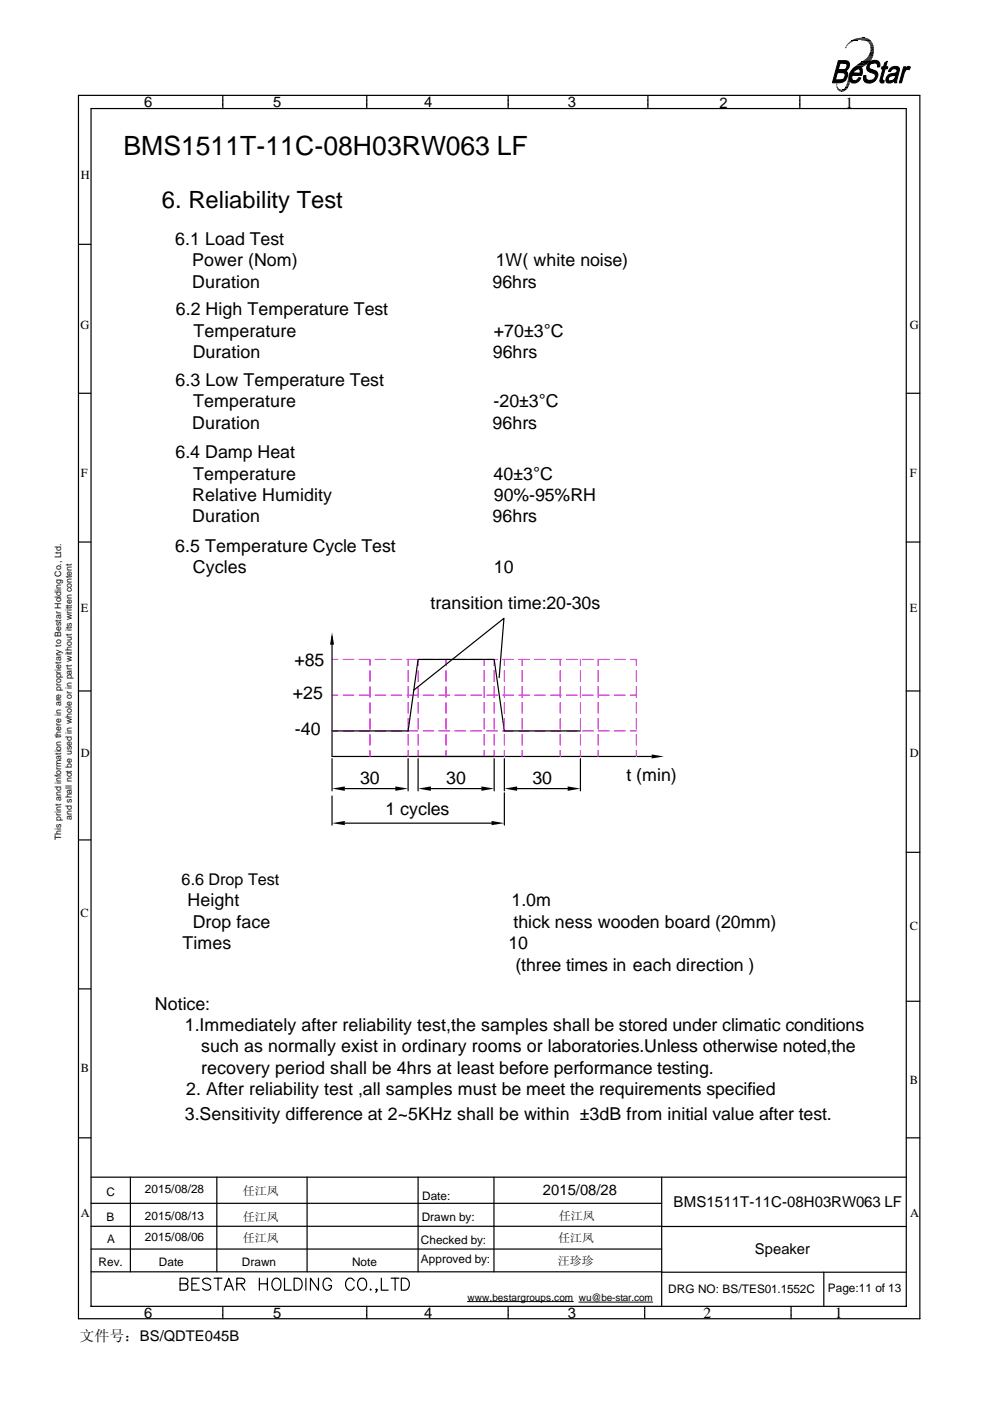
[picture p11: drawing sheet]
<svg xmlns="http://www.w3.org/2000/svg" width="210mm" height="297mm" viewBox="0 0 210 297" stroke-linecap="round" stroke-linejoin="round" font-family="sans-serif">
<g fill="none" stroke="#f0f" stroke-width=".25">
<path d="M70.4 139.8h1.2M72.8 139.8h2.2M76.2 139.8h2.2M78.4 139.8v1.3M79.5 139.8h2.3M82.9 139.8h2.3M86.3 139.8h2.3M86.5 139.8v1.3M88.6 139.8v1.3M89.7 139.8h2.2M93 139.8h2.3M94.6 139.8v1.3"/>
<path d="M96.4 139.8h2.3M99.8 139.8h2.3M102.7 139.8v1.3M103.2 139.8h2.3M104.8 139.8v1.3M106.6 139.8h2.2M106.9 139.8v1.3M110 139.8h2.2M110.7 139.8v1.3M113.4 139.8h2.2M116.8 139.8h2.2M118.8 139.8v1.3"/>
<path d="M120.1 139.8h2.3M123.1 139.8v1.3M123.5 139.8h2.3M126.8 139.8v1.3M126.9 139.8h2.3M130.3 139.8h2.2M133.6 139.8h1.3v1.3M70.4 147.4h1.2M70.4 155h1.2M72.8 147.4h2.2M72.8 155h2.2M76.2 147.4h2.2"/>
<path d="M76.2 155h2.2M78.4 142.2v2.3M78.4 145.6v2.3M78.4 149v2.2M78.4 152.3v2.3M78.4 155.7v2.3M78.4 159.1v1.3M79.5 147.4h2.3M79.5 155h2.3M82.9 147.4h2.3M82.9 155h2.3M86.3 147.4h2.3"/>
<path d="M86.3 155h2.3M86.5 142.2v2.3M86.5 145.6v2.3M86.5 149v2.2M86.5 152.3v2.3M86.5 155.7v2.3M86.5 159.1v1.3M88.6 142.2v2.3M88.6 145.6v2.3M88.6 149v2.2M88.6 152.3v2.3M88.6 155.7v2.3"/>
<path d="M88.6 159.1v1.3M89.7 147.4h2.2M89.7 155h2.2M93 147.4h2.3M93 155h2.3M94.6 142.2v2.3M94.6 145.6v2.3M94.6 149v2.2M94.6 152.3v2.3M94.6 155.7v2.3M94.6 159.1v1.3M96.4 147.4h2.3"/>
<path d="M96.4 155h2.3M99.8 147.4h2.3M99.8 155h2.3M102.7 142.2v2.3M102.7 145.6v2.3M102.7 149v2.2M102.7 152.3v2.3M102.7 155.7v2.3M102.7 159.1v1.3M103.2 147.4h2.3M103.2 155h2.3M104.8 142.2v2.3"/>
<path d="M104.8 145.6v2.3M104.8 149v2.2M104.8 152.3v2.3M104.8 155.7v2.3M104.8 159.1v1.3M106.6 147.4h2.2M106.6 155h2.2M106.9 142.2v2.3M106.9 145.6v2.3M106.9 149v2.2M106.9 152.3v2.3M106.9 155.7v2.3"/>
<path d="M106.9 159.1v1.3M110 147.4h2.2M110 155h2.2M110.7 142.2v2.3M110.7 145.6v2.3M110.7 149v2.2M110.7 152.3v2.3M110.7 155.7v2.3M110.7 159.1v1.3M113.4 147.4h2.2M113.4 155h2.2M116.8 147.4h2.2"/>
<path d="M116.8 155h2.2M118.8 142.2v2.3M118.8 145.6v2.3M118.8 149v2.2M118.8 152.3v2.3M118.8 155.7v2.3M118.8 159.1v1.3M120.1 147.4h2.3M120.1 155h2.3M123.1 142.2v2.3M123.1 145.6v2.3M123.1 149v2.2"/>
<path d="M123.1 152.3v2.3M123.1 155.7v2.3M123.1 159.1v1.3M123.5 147.4h2.3M123.5 155h2.3M126.8 142.2v2.3M126.8 145.6v2.3M126.8 149v2.2M126.8 152.3v2.3M126.8 155.7v2.3M126.8 159.1v1.3M126.9 147.4h2.3"/>
<path d="M126.9 155h2.3M130.3 147.4h2.2M130.3 155h2.2M133.6 147.4h1.3M133.6 155h1.3M134.9 142.2v2.3M134.9 145.6v2.3M134.9 149v2.2M134.9 152.3v2.3M134.9 155.7v2.3M134.9 159.1v1.3"/>
</g>
<g fill="none" stroke="#000" stroke-width=".25">
<path d="M16.6 20.2h178.4v259.4h-178.4zM19.3 23h172.9v254h-172.9zM47.2 20.2v.7M47.2 21.1v.1M47.2 21.3v.7M47.2 22.1v.1M47.2 22.3v.7M77.8 20.2v.7M77.8 21.1v.1M77.8 21.3v.7M77.8 22.1v.1M77.8 22.3v.7"/>
<path d="M107.7 20.2v.7M107.7 21.1v.1M107.7 21.3v.7M107.7 22.1v.1M107.7 22.3v.7M137.4 20.2v.7M137.4 21.1v.1M137.4 21.3v.7M137.4 22.1v.1M137.4 22.3v.7M169.6 20.2v.7M169.6 21.1v.1"/>
<path d="M169.6 21.3v.7M169.6 22.1v.1M169.6 22.3v.7M16.6 51.8h2.7M16.6 83.4h2.7M192.2 83.4h2.8M16.6 114.9h2.7M192.2 114.9h2.8M70.4 135v25.4h67.8M16.6 146.5h2.7M70.4 155h16.1l2.1-15.2h16.2l2.1 15.2h16.2M105.8 143.7l1-12.6-19.1 15.2"/>
<path d="M192.2 146.5h2.8M16.6 178.1h2.7M70.4 160.9v6.8M70.4 168.8v6.1M73.1 167.2h10.7M73.1 174.5h31.1M86.5 160.9v6.8M88.6 160.9v6.8M91.4 167.2h10.7M104.8 160.9v6.8M106.9 160.9v6.8M106.9 168.1v6.8"/>
<path d="M109.6 167.2h10.8M123.1 160.9v6.8M192.2 180.7h2.8M16.6 209.7h2.7M192.2 212.3h2.8M16.6 241.2h2.7M19.3 260h121.1M19.3 249.6h172.9M19.3 255.1h121M27.6 249.6v20M46 249.6v20M65.1 249.6v20"/>
<path d="M88.6 249.6v20M104.7 249.6v20M140.3 249.6v27.4M192.2 241.2h2.8M19.3 264.8h121M19.3 269.6h121M38.2 272.2h1l.6-.2a.65 .65 0 0 0-.2-.9l-1.4-.1v2.5l1.4-.1a.7 .7 0 0 0 .2-.7 .7 .7 0 0 0-.6-.5M40.7 272.2h1M42.2 271h-1.5v2.5h1.5M44.7 271.4a.96 .96 0 0 0-1.7 .2l.2 .4 1 .3a.62 .62 0 0 1 .5 .7 .62 .62 0 0 1-.6 .5l-.9-.1-.2-.2M45.4 271h1.7M46.2 271v2.5"/>
<path d="M47.2 277v.6M47.2 277.7v.1M47.2 277.9v.7M47.2 278.8h.1M47.2 279v.6M47.5 273.5l1-2.5 1 2.5M47.9 272.7h1.2M50.2 272.2l1.4-.1a.58 .58 0 0 0 0-1l-1.4-.1v2.5M51.1 272.2l.8 1.3M55 272.2h1.7M55 271v2.5M56.7 271v2.5"/>
<path d="M58.1 271.1a.95 .95 0 0 1 1.5 .9 1.1 1.1 0 0 1-.3 1.2 1.1 1.1 0 0 1-1.2 .2 1.57 1.57 0 0 1 0-2.3zM60.3 271v2.5h1.5M62.4 271h.8a1.36 1.36 0 0 1 .9 1.3 1.36 1.36 0 0 1-.9 1.2h-.8zM64.9 271v2.5M67.5 271v2.5l-1.7-2.5v2.5M70.3 271.6a.92 .92 0 0 0-1.1-.6 .92 .92 0 0 0-.7 1 1.1 1.1 0 0 0 .2 1.2 1.1 1.1 0 0 0 1.2 .2l.4-.5v-.3h-.6M75.1 271.6a.94 .94 0 0 0-1.1-.6 .94 .94 0 0 0-.7 1 1.12 1.12 0 0 0 .2 1.2 1.12 1.12 0 0 0 1.2 .2l.4-.5M76.3 271.1a.95 .95 0 0 1 1.4 .9 1.1 1.1 0 0 1-.2 1.2 1.1 1.1 0 0 1-1.2 .2 1.57 1.57 0 0 1 0-2.3zM77.8 277v.6M77.8 277.7v.1M77.8 277.9v.7M77.8 278.8h.1"/>
<path d="M77.8 279v.6M78.6 273.3v.2l.1-.1M79.9 273.4l-.1 .1-.1-.1 .1-.1a.44 .44 0 0 1-.1 .7M80.9 271v2.5h1.4M82.9 271h1.7M83.8 271v2.5M85.1 271h.8a1.36 1.36 0 0 1 .9 1.3 1.36 1.36 0 0 1-.9 1.2h-.8zM107.7 277v.6M107.7 277.7v.1M107.7 277.9v.7M107.7 278.8h.1M107.7 279v.6"/>
<path d="M136.7 277v.6M136.7 277.7v.1M136.7 277.9v.7M136.7 278.8h.1M136.7 279v.6M140.3 260h51.9M140.3 269.7h51.9M167.7 277v.6M167.7 277.7v.1M167.7 277.9v.7M167.7 278.8h.1M167.7 279v.6"/>
<path d="M174.7 269.7v7.3"/>
</g>
<g fill="#000">
<path d="M177.3 17.9l.2 .2zM177.4 17.6v.2zM177.4 17.8v.1zM177.4 18.1l.1 .2zM177.4 18.3l.2 .3h-.2zM177.4 18.3l.2 .3zM177.4 18.6h.2zM177.4 18.6h.3zM177.5 18.6l.4 .2h-.4zM177.5 18.6l.4 .2zM177.5 18.8l.4 .1zM177.5 18.9l.6 .1z"/>
<path d="M177.6 19h.6zM177.6 19h.7zM177.7 19l1.6 .1zM177.7 19h1.7zM177.7 19.1l1.4 .2h-1.2zM177.7 19.1h1.6l-.2 .2zM177.9 19.3h1.1zM177.9 19.3h1.2zM178 19.3l.7 .1zM178 19.3h1zM178.3 19.4h.4zM178.3 19h1.1z"/>
<path d="M178.6 19h.8zM178.7 19h.8zM178.9 18.8l.7 .1zM178.9 18.8h.7zM178.7 19l.2-.1 .6 .1zM178.9 18.9h.7l-.1 .1zM178.9 18.8l.3-.2 .4 .2zM179.2 18.6h.5l-.1 .2zM179.2 18.6h.5zM179.2 18.6h.6zM179.3 10l-.1 .1zM179.3 18.3l.5 .3h-.6z"/>
<path d="M179.3 18.3h.6l-.1 .3zM179.4 9.8l-.1 .2zM179.4 9.8h.1l-.1 .2zM179.5 9.7h.1zM179.5 9.7l-.1 .1zM179.5 9.7h.1l-.1 .1zM179.5 18.1l.4 .2h-.6zM179.5 18.1h.5l-.1 .2zM179.5 9.6v.1zM179.5 9.6h.2l-.1 .1zM179.5 17.9h.6zM179.5 17.9h.5z"/>
<path d="M179.5 17.9l.5 .2h-.5zM179.5 17.9h.5v.2zM179.6 17.8l.5 .1h-.6zM179.6 17.8h.5v.1zM179.6 17.5l.6 .1zM179.6 17.6h.5zM179.6 17.6h.6zM179.6 17.6l.5 .2h-.5zM179.6 17.6h.5v.2zM179.7 9.4v.2h-.2zM179.7 9.4h.2l-.2 .2zM179.7 17.4l.5 .1z"/>
<path d="M179.7 9.3h.3zM179.7 9.4h.2zM179.7 17l.5 .4h-.5zM179.7 17h.6l-.1 .4zM179.8 16.7l.5 .2h-.5zM179.8 16.7h.5v.2zM179.8 16.9l.5 .1h-.6zM179.8 16.9h.5v.1zM179.8 16.6l.5 .1h-.5zM179.8 16.6h.5v.1zM179.9 16.2l.5 .1zM179.9 16.3l.4 .3h-.5z"/>
<path d="M179.9 16.3h.5l-.1 .3zM179.7 9.3l.2-.2 .1 .2zM179.9 9.1h.4l-.3 .2zM179.9 9.1h.4zM180 9h.3zM180 15.7h.6zM180 15.7h.7zM180 15.7l.4 .5h-.5zM180 15.7h.6l-.2 .5zM180 9h.3h-.3zM180 9h.5zM180.2 8.9h.5z"/>
<path d="M180.2 8.8h.6zM180.2 15.3l.5 .4h-.7zM180.2 15.3h.8l-.3 .4zM180.3 8.8h.5zM180.3 15.1l.7 .2h-.8zM180.3 15.1h.9l-.2 .2zM180.3 8.8l.2-.2 .3 .2zM180.5 8.6h.8l-.5 .2zM180.5 8.6h.8zM180.5 8.6h.9zM180.5 14.8l.7 .3h-.9zM180.5 14.8h1.1l-.4 .3z"/>
<path d="M180.6 8.6h.8zM180.6 8.6h.9zM180.6 8.5h1.1zM180.7 8.5h1.2zM180.7 8.5h1.4zM180.8 8.5h1.4zM180.8 14.5l.8 .3h-1.1zM180.8 14.5h1.6l-.8 .3zM180.8 14.5h1.6zM180.9 14.4h1.6zM180.9 14.4l.7-.5 .9 .5zM181.6 13.9h1.9l-1 .5z"/>
<path d="M181.6 13.9h1.9zM181.7 13.8h1.9zM181.9 8.1h1.8zM182.2 8l1.5 .1zM181.7 13.8l.9-.7 1 .7zM182.6 13.1h1.8l-.8 .7zM182.7 8.5h1.8zM182.6 13.1h1.8zM182.7 13.1h1.7zM182.2 8h1.4zM182.7 8h.9zM182.7 8h.6z"/>
<path d="M182.8 8h.5zM182.8 8h.3zM183.1 8.5h1.4zM182.7 13.1l.5-.3 1.2 .3zM183.2 12.8h1.5l-.3 .3zM183.3 8.5l1.3 .1zM183.3 12.6l1.4 .2h-1.5zM183.3 12.6h1.5l-.1 .2zM183.4 8.6h1.2zM183.5 8.6h1.1zM183.6 8.6l1.1 .2h-.8zM183.6 8.6h1l.1 .2z"/>
<path d="M183.3 12.6l.4-.2 1.1 .2zM183.7 12.4h1.2l-.1 .2zM183.9 8.8h.9zM183.9 12.1l1 .3h-1.2zM183.9 12.1h1.1l-.1 .3zM183.9 8.8l.9 .1zM184 8.9l.9 .1zM184 12l1 .1h-1.1zM184 12h1.1l-.1 .1zM184.1 9h.8zM184.2 9l.8 .1zM184.2 9.1l.9 .2h-.7z"/>
<path d="M184.2 9.1h.8l.1 .2zM184.2 11.6l.9 .4h-1.1zM184.2 11.6h1l-.1 .4zM184.4 9.3h.7zM184.4 9.3l.7 .1zM184.4 9.4l.7 .2h-.6zM184.4 9.4h.7v.2zM184.5 9.6l.7 .1h-.7zM184.5 9.6h.6l.1 .1zM184.5 9.7h.7zM184.5 9.7l.7 .1h-.7zM184.5 9.7h.7v.1z"/>
<path d="M184.5 9.8l.7 .2h-.6zM184.5 9.8h.7v.2zM184.5 10.9l.8 .1zM184.5 11l.7 .6h-1zM184.5 11h.8l-.1 .6zM184.6 10h.6zM184.6 10h.7zM184.6 10l.7 .1h-.7zM184.6 10h.7v.1zM184.6 10.1h.7zM184.6 10.1l.7 .1zM184.6 10.2h.7z"/>
<path d="M184.6 10.2l.7 .1zM184.6 10.3l.7 .1h-.7zM184.6 10.3h.7v.1zM184.6 10.4l.7 .5h-.8zM184.6 10.4h.7v.5zM70.4 134.1l.4 2.6h-.8zM70.4 167.2l2.7-.5v1zM70.4 174.5l2.7-.4v.8zM83.8 166.7l2.7 .5-2.7 .5zM88.6 167.2l2.8-.5v1zM102.1 166.7l2.7 .5-2.7 .5zM104.2 174.1l2.7 .4-2.7 .4z"/>
<path d="M106.9 167.2l2.7-.5v1zM120.4 166.7l2.7 .5-2.7 .5zM138.2 160l2.6 .4-2.6 .4z"/>
</g>
<path d="M180.8 8.4h3.7M181.1 8.2h3.1M181.4 8.1h2.7M182.2 8.5h2.3M99.1 276h22.5M122.7 276.1h15.7" fill="none" stroke="#000" stroke-width=".21"/>
<g fill="#000" stroke="#000" stroke-width=".21">
<path d="M177.8 12.9h1.9l.3 .5h-1.9l-.4 1.4 1.8 .1-.2 .2 .3 .3h-2.1l-.4 1.6h2.1l-.8 .5-1.9 .1z" fill-rule="evenodd"/>
<path d="M178.4 15.4h1.2l.1 .7-.5 .9h-2.1h1.1a.94 .94 0 0 0 .8-.5 .94 .94 0 0 0-.1-1z" fill-rule="evenodd"/>
<path d="M178.8 13.4h1.2l.1 .4-.1 .5-.5 .6-1.8-.1h.8a.85 .85 0 0 0 .9-.4 .85 .85 0 0 0-.1-1z" fill-rule="evenodd"/>
<path d="M180.8 14.7l.1-.2h1l-.6 .3-.5 .7 2 .1-.1 .4h-2l-.1 .2a.67 .67 0 0 0 .6 .9l-1 .1-.1-.3 .1-1z" fill-rule="evenodd"/>
<path d="M181 14.5a1 1 0 0 1 1.1-.5 1 1 0 0 1 .7 .8v.8l-2-.1h1.5l.1-.1v-.4l-.2-.4-1.3-.1z" fill-rule="evenodd"/>
<path d="M180.2 17.2l1.2-.1 .3-.2 .4-.4h.4l-.4 .6-.6 .5h-.9z" fill-rule="evenodd"/>
<path d="M183.1 16h.5v.7l.5 .3 1.4 .1a1.49 1.49 0 0 1-2.4-.2z" fill-rule="evenodd"/>
<path d="M184.1 13.4l1.2-.1a.82 .82 0 0 0-.8 .4 .82 .82 0 0 0 0 .9 2.3 2.3 0 0 1 1.6 .9v.7l-.6 .9-1.1-.1 .7-.1 .4-.4v-.7l-.3-.2a1.95 1.95 0 0 1-1.4-.9v-.5z" fill-rule="evenodd"/>
<path d="M184.2 13.3a1.35 1.35 0 0 1 2.4 .3l-.1 .6h-.5a.65 .65 0 0 0-.6-.9z" fill-rule="evenodd"/>
<path d="M186.6 17h.9l-.1 .6a.63 .63 0 0 1-.8-.3z" fill-rule="evenodd"/>
<path d="M187.6 13.3l.5-.3-.3 1.2h.5l-.2 .4h-.4l-.6 2.1 .1 .3h-.6l.6-2.4h-.3l.1-.4h.3z" fill-rule="evenodd"/>
<path d="M188.2 16l.3-.2 1.4 .1a1.84 1.84 0 0 0-1.5 .7l-.1 .3 .3 .2 1 .1-.8 .4-.8-.1-.2-.8z" fill-rule="evenodd"/>
<path d="M188.8 17.2l.9-.1z" fill-rule="evenodd"/>
<path d="M188.6 14.7a1.42 1.42 0 0 1 2.1-.3v.1l-1.6 .2-.3 .5-.4-.1z" fill-rule="evenodd"/>
<path d="M189.7 14.5h1v.2l-.6 2.9h-.4v-.5h-.6l.5-.4 .4-.8-1.5-.1 1-.2a.52 .52 0 0 0 .7-.4 .52 .52 0 0 0-.5-.7z" fill-rule="evenodd"/>
<path d="M191.6 14.2h.4l-.1 .5h.5l-.2 .1-.4 .5-.7 2.3h-.4z" fill-rule="evenodd"/>
<path d="M192.1 14.4l.4-.3 .5 .2-.3 .5-.8-.1z" fill-rule="evenodd"/>
</g>
<text font-size="5.6" x="26.2" y="33">BMS1511T-11C-08H03RW063 LF</text>
<text font-size="5" x="34.3" y="44.1">6. Reliability Test</text>
<g font-size="3.8">
<text x="37.2" y="51.9">6.1 Load Test</text>
<text x="40.7" y="56.5">Power (Nom)</text>
<text x="105.1" y="56.5">1W( white noise)</text>
<text x="40.7" y="61">Duration</text>
<text x="104.4" y="61">96hrs</text>
<text x="37.3" y="66.8">6.2 High Temperature Test</text>
<text x="41" y="71.4">Temperature</text>
<text x="104.7" y="71.4">+70±3°C</text>
<text x="40.9" y="75.9">Duration</text>
<text x="104.5" y="75.9">96hrs</text>
<text x="37.2" y="81.8">6.3 Low Temperature Test</text>
<text x="41" y="86.3">Temperature</text>
<text x="104.7" y="86.3">-20±3°C</text>
<text x="40.8" y="90.9">Duration</text>
<text x="104.4" y="90.9">96hrs</text>
<text x="37.2" y="97.1">6.4 Damp Heat</text>
<text x="41" y="101.7">Temperature</text>
<text x="104.7" y="101.7">40±3°C</text>
<text x="40.8" y="106.2">Relative Humidity</text>
<text x="104.7" y="106.2">90%-95%RH</text>
<text x="40.8" y="110.8">Duration</text>
<text x="104.4" y="110.8">96hrs</text>
<text x="37.2" y="117">6.5 Temperature Cycle Test</text>
<text x="40.9" y="121.6">Cycles</text>
<text x="104.7" y="121.6">10</text>
<text x="91.3" y="129.1">transition time:20-30s</text>
<text x="62.4" y="141.2">+85</text>
<text x="62.1" y="148.2">+25</text>
<text x="62.5" y="155.9">-40</text>
<text x="76.4" y="166.2">30</text>
<text x="94.6" y="166.2">30</text>
<text x="112.9" y="166.2">30</text>
<text x="132.8" y="165.6">t (min)</text>
<text x="81.7" y="172.8">1 cycles</text>
<text x="39.8" y="192.1">Height</text>
<text x="40.9" y="196.7">Drop face</text>
<text x="108.5" y="192.1">1.0m</text>
<text x="108.8" y="196.7">thick ness wooden board (20mm)</text>
<text x="38.7" y="201.2">Times</text>
<text x="107.8" y="201.2">10</text>
<text x="109.3" y="205.8">(three times in each direction )</text>
<text x="32.9" y="214.1">Notice:</text>
<text x="39.2" y="218.6">1.Immediately after reliability test,the samples shall be stored under climatic conditions</text>
<text x="42.7" y="223.1">such as normally exist in ordinary rooms or laboratories.Unless otherwise noted,the</text>
<text x="42.7" y="227.7">recovery period shall be 4hrs at least before performance testing.</text>
<text x="39.5" y="232.2">2. After reliability test ,all samples must be meet the requirements specified</text>
<text x="39.2" y="237.5">3.Sensitivity difference at 2~5KHz shall be within ±3dB from initial value after test.</text>
</g>
<text font-size="3.4" x="38.5" y="187.7">6.6 Drop Test</text>
<g font-size="3.3">
<text x="179.3" y="22.8">1</text>
<text x="149.1" y="279.4">2</text>
<text x="177" y="279.4">1</text>
</g>
<g font-size="3.2">
<text x="142.8" y="255.9">BMS1511T-11C-08H03RW063 LF</text>
<text x="16.8" y="284.4">文件号：BS/QDTE045B</text>
</g>
<g font-size="3.1">
<text x="30.6" y="22.7">6</text>
<text x="57.9" y="22.7">5</text>
<text x="89.9" y="22.7">4</text>
<text x="120.4" y="22.7">3</text>
<text x="152.5" y="22.8">2</text>
<text x="115.1" y="253.3">2015/08/28</text>
<text x="160.1" y="265.9">Speaker</text>
<text x="30.6" y="279.4">6</text>
<text x="57.9" y="279.4">5</text>
<text x="89.9" y="279.4">4</text>
<text x="120.4" y="279.4">3</text>
</g>
<g font-size="2.6">
<text x="17.1" y="37.9">H</text>
<text x="17.1" y="69.7">G</text>
<text x="192.9" y="69.7">G</text>
<text x="17.1" y="101.1">F</text>
<text x="192.9" y="101.1">F</text>
<text x="17.1" y="129.7">E</text>
<text x="192.9" y="129.7">E</text>
<text x="17.1" y="160.5">D</text>
<text x="192.9" y="160.5">D</text>
<text x="17.1" y="194.5">C</text>
<text x="192.9" y="197.1">C</text>
<text x="17.1" y="227.2">B</text>
<text x="192.9" y="229.9">B</text>
<text x="17.1" y="257.9">A</text>
<text x="193" y="257.9">A</text>
</g>
<g font-size="2.5">
<text x="22.6" y="253.5">C</text>
<text x="30.7" y="253">2015/08/28</text>
<text x="51.5" y="253.4">任江凤</text>
<text x="89.5" y="254.3">Date:</text>
<text x="22.6" y="259">B</text>
<text x="22.7" y="263.5">A</text>
<text x="30.7" y="258.6">2015/08/13</text>
<text x="30.7" y="263">2015/08/06</text>
<text x="51.5" y="263.4">任江凤</text>
<text x="51.5" y="258.9">任江凤</text>
<text x="89.2" y="263.7">Checked by:</text>
<text x="89.4" y="259">Drawn by:</text>
<text x="118.3" y="263.3">任江凤</text>
<text x="118.5" y="258.6">任江凤</text>
<text x="20.9" y="268.5">Rev.</text>
<text x="33.7" y="268.4">Date</text>
<text x="51.3" y="268.4">Drawn</text>
<text x="74.6" y="268.3">Note</text>
<text x="89.2" y="267.8">Approved by:</text>
<text x="118.3" y="268.2">汪珍珍</text>
<text x="141.7" y="274.2">DRG NO: BS/TES01.1552C</text>
<text x="175.5" y="273.9">Page:11 of 13</text>
</g>
<text font-size="2.1" x="99.1" y="275.8">www.bestargroups.com wu@be-star.com</text>
<g font-size="1.9">
<text x="15.2" y="173.9" transform="rotate(-90 15.2 173.9)">and shall not be used in whole or in part without its written content</text>
<text x="13" y="178.1" transform="rotate(-90 13 178.1)">This print and information there in are proprietary to Bestar Holding Co., Ltd.</text>
</g>
</svg>
